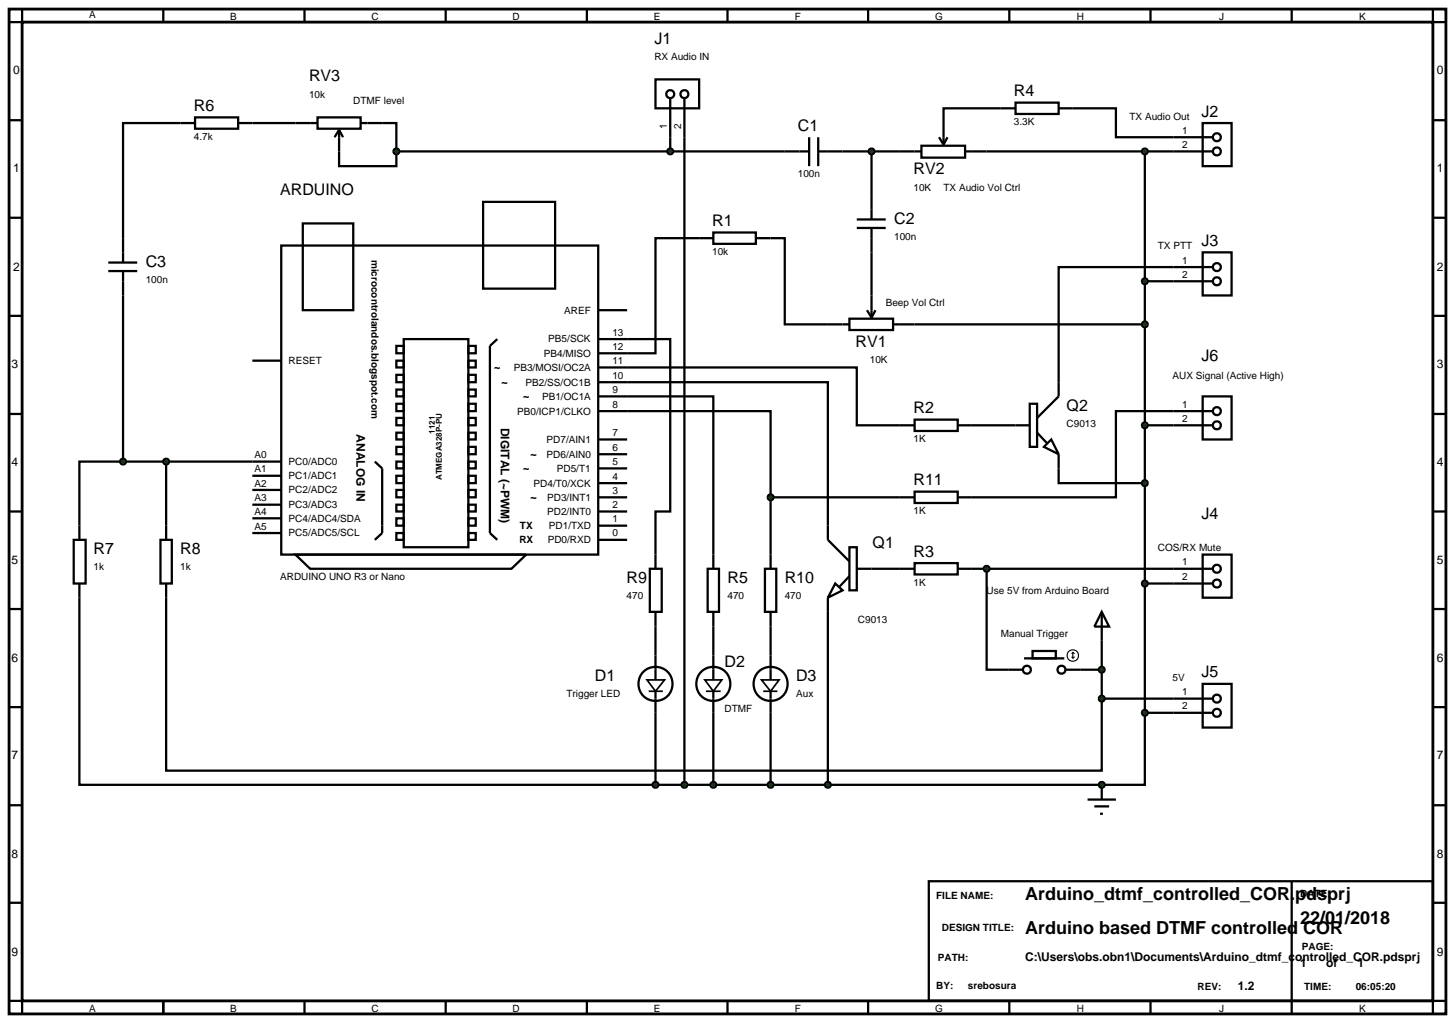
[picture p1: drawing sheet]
<svg xmlns="http://www.w3.org/2000/svg" width="257mm" height="180mm" viewBox="0 0 257 180" stroke-linecap="round" stroke-linejoin="round" font-family="sans-serif">
<path d="M1.6 1.6h253.4v177.2h-253.4zM3.9 3.9h248.8v172.6h-248.8z" fill="none" stroke="#000" stroke-width=".5"/>
<g fill="none" stroke="#000" stroke-width=".4">
<path d="M3.9 1.6v2.3h-2.3M28.8 1.6v2.3M53.7 1.6v2.3M78.6 1.6v2.3M103.5 1.6v2.3M128.3 1.6v2.3M153.1 1.6v2.3M178 1.6v2.3M179.1 18.1h7.6v2h-7.6zM179.1 19.1h-12.7v2.6M186.7 19.1h10.1v5.1h17M202.9 1.6v2.3"/>
<path d="M227.8 1.6v2.3M252.7 1.6v2.3h2.3M1.6 21.2h2.3M1.6 38.4h2.3M34.4 20.7h7.6v2h-7.6zM34.4 21.7h-12.7v20.3M42 21.7h10.1M53.4 39.4h8.9v15.3h-8.9zM59.8 26.7v2.6h10.1v-2.6M67.4 21.7h2.5v5M69.9 26.7h68.5M85.2 35.6h12.7v15.3h-12.7z"/>
<path d="M118.2 24.2v2.5M120.7 24.2v114.2M148.6 26.7h10.1M153.7 26.7v7.7M174 26.7h39.8M201.9 26.7v99M212.1 21.7h5.1v7.6h-5.1zM252.7 21.2h2.3M252.7 38.4h2.3M1.6 55.7h2.3M21.7 52.1v29.3M49.6 43.3h55.9v54.5h-55.9z"/>
<path d="M71.2 59.8h11.4v36.7h-11.4zM87.7 59.8l-1.3 1.2v33l1.3 1.2M105.5 59.8h12.7v30.4h-2.6v7.6M105.5 54.7h5.1M125.8 41h7.5v2h-7.5zM125.8 42h-10.2v20.3h-10.1M133.3 42h5.1v15.2h7.6M153.7 44.5v7.6M161.3 57.2h40.6M201.9 49.6h11.9M212.1 44.5h5.1v7.6h-5.1zM213.8 47.1h-27.1v22.8l-3.8 3.8"/>
<path d="M252.7 55.7h2.3M1.6 73h2.3M44.5 63.6h5.1M69.9 61h1.3v1.3h-1.3zM69.9 63.6h1.3v1.2h-1.3zM69.9 66.1h1.3v1.3h-1.3zM69.9 68.7h1.3v1.2h-1.3zM69.9 71.2h1.3v1.3h-1.3zM69.9 73.7h1.3v1.3h-1.3zM69.9 76.3h1.3v1.2h-1.3zM69.9 78.8h1.3v1.3h-1.3zM82.6 61h1.3v1.3h-1.3z"/>
<path d="M82.6 63.6h1.3v1.2h-1.3zM82.6 66.1h1.3v1.3h-1.3zM82.6 68.7h1.3v1.2h-1.3zM82.6 71.2h1.3v1.3h-1.3zM82.6 73.7h1.3v1.3h-1.3zM82.6 76.3h1.3v1.2h-1.3zM82.6 78.8h1.3v1.3h-1.3zM105.5 67.4h40.5v27.8l3.8 3.8M105.5 64.8h45.6v10.2h10.2M105.5 69.9h20.3v30.4M105.5 72.5h30.4v15.2M105.5 77.5h5.1"/>
<path d="M161.3 74h7.6v2h-7.6zM168.9 75h12.7M181.6 71.2h1.3v7.6h-1.3zM182.9 76.3l1.7 1.8M184.1 78.8l1.3-1.3 1.3 2.6zM201.9 75h5.1M207 72.5h-10.2v15.2h-25.4M252.7 73h2.3M1.6 90.2h2.3M13 95.2h2.1v7.7h-2.1zM21.7 81.4h-7.7v13.8M21.7 81.4h27.9"/>
<path d="M28.3 95.2h2v7.7h-2zM29.3 81.4v13.8M44.5 94h5.1M44.5 91.4h5.1M44.5 89h5.1M44.5 86.4h5.1M44.5 83.9h5.1M52.1 97.8h40.7l-2.6 2.5h-35.5zM66.1 81.4l1.3 1.2v11.4l-1.3 1.2M69.9 81.4h1.3v1.2h-1.3zM69.9 83.9h1.3v1.3h-1.3zM69.9 86.4h1.3v1.3h-1.3z"/>
<path d="M69.9 89h1.3v1.2h-1.3zM69.9 91.4h1.3v1.3h-1.3zM69.9 94h1.3v1.2h-1.3zM82.6 81.4h1.3v1.2h-1.3zM82.6 83.9h1.3v1.3h-1.3zM82.6 86.4h1.3v1.3h-1.3zM82.6 89h1.3v1.2h-1.3zM82.6 91.4h1.3v1.3h-1.3zM82.6 94h1.3v1.2h-1.3zM105.5 90.2h5.1M105.5 87.7h5.1M105.5 95.2h5.1"/>
<path d="M105.5 92.7h5.1M105.5 85.2h5.1M105.5 82.6h5.1M105.5 80.1h5.1M135.9 87.7v10.1M135.9 87.7h22.8M149.8 96.5h1.3v7.6h-1.3zM161.3 99.3h7.6v2h-7.6zM186.7 80.1v5.1h15.2M212.1 97.8h5.1v7.6h-5.1zM252.7 90.2h2.3M1.6 107.4h2.3"/>
<path d="M14 102.9v35.5h101.6M29.3 102.9v33h165v-12.7M115.6 110.5v5.1M124.8 100.3h2v7.6h-2zM125.8 107.9v7.7M135.9 110.5v5.1M146 105.4v33M147.3 102.9l1.3 1.2-2.6 1.3zM149.8 101.6l-1.7 1.8M151.1 100.3h10.2M168.9 100.3h44.9M174 100.3v17.8h3.8"/>
<path d="M190.5 118.1h3.8M194.3 107.9l1.3 2.6h-2.6zM194.3 107.9v15.3M201.9 102.9h11.9M252.7 107.4h2.3M1.6 124.7h2.3M115.6 138.4h78.7M115.6 125.7v12.7M125.8 125.7v12.7M135.9 125.7v12.7M194.3 123.2h19.5M194.3 138.4v2.6"/>
<path d="M201.9 125.7v12.7h-7.6M201.9 125.7h11.9M212.1 120.6h5.1v7.7h-5.1zM252.7 124.7h2.3M1.6 142h2.3M1.6 159.2h2.3M163.8 155.4h88.9v21.1h-88.9zM191.8 141h5M193 142.2h2.6M194 143.5h.5M227.8 155.4v23.4M252.7 142h2.3"/>
<path d="M252.7 159.2h2.3M1.6 176.5h2.3v2.3M28.8 176.5v2.3M53.7 176.5v2.3M78.6 176.5v2.3M103.5 176.5v2.3M128.3 176.5v2.3M153.1 176.5v2.3M178 176.5v2.3M202.9 176.5v2.3M255 176.5h-2.3v2.3"/>
<circle cx="214.6" cy="26.7" r=".7"/>
<circle cx="214.6" cy="24.2" r=".7"/>
<circle cx="214.6" cy="49.6" r=".7"/>
<circle cx="214.6" cy="47.1" r=".7"/>
<circle cx="214.6" cy="100.3" r=".7"/>
<circle cx="214.6" cy="102.9" r=".7"/>
<circle cx="214.6" cy="125.7" r=".7"/>
<circle cx="214.6" cy="123.2" r=".7"/>
</g>
<g fill="#004000" stroke="#000" stroke-width=".4">
<path d="M193.9 138.1l.4-.2-.5 .5zM194.3 137.9l.4 .2 .1 .3zM194.3 138.9l.5-.5-.2 .4zM193.8 138.4l.5 .5-.3-.1z"/>
<path d="M193.9 122.9l.4-.2-.5 .5zM194.3 122.7l.3 .1 .2 .4zM194.8 123.2l-.1 .3-.4 .2zM193.8 123.2l.5 .5-.4-.2z"/>
<path d="M28.9 81.1l.4-.2-.5 .5zM29.3 80.9l.3 .1 .2 .4zM29.3 81.9l.5-.5-.2 .4zM28.8 81.4l.5 .5-.4-.2z"/>
</g>
<g fill="#004000">
<path d="M193.8 138.4l.5-.5 .5 .5-.5 .5z"/>
<path d="M193.8 123.2l.5-.5 .5 .5-.5 .5z"/>
<path d="M28.8 81.4l.5-.5 .5 .5-.5 .5z"/>
</g>
<g fill="none" stroke="#000" stroke-width=".4">
<path d="M52.1 21.7h3.9M56 20.7h7.6v2h-7.6zM59.8 22.9l-.8 1.3M59.8 22.9l.7 1.3M59.8 22.9v3.8M63.6 21.7h3.8M138.4 26.7h4.3M142.7 24.2v5.1M144.3 24.2v5.1M144.3 26.7h4.3M151.1 38.7h5.1M153.7 34.4v4.3"/>
<path d="M158.7 26.7h3.8M162.5 25.7h7.7v2.1h-7.7zM165.6 24.2l.8 1.3M166.4 21.7v3.8M167.1 24.2l-.7 1.3M170.2 26.7h3.8M19.1 47.8h5.1M19.1 46.3h5.1M21.7 42v4.3M21.7 47.8v4.3M146 57.2h3.8M149.8 56.2h7.7v2h-7.7z"/>
<path d="M151.1 40.2h5.1M152.9 54.7l.8 1.3M153.7 40.2v4.3M153.7 52.1v3.9M154.4 54.7l-.7 1.3M157.5 57.2h3.8"/>
</g>
<g fill="#004000" stroke="#000" stroke-width=".4">
<path d="M21.3 81.1l.4-.2-.5 .5zM21.7 80.9l.4 .2 .1 .3zM21.7 81.9l.5-.5-.1 .3zM21.2 81.4l.5 .5-.3-.1z"/>
<path d="M153.4 26.3l.3-.1-.5 .5zM153.7 26.2l.3 .1 .2 .4zM154.2 26.7l-.1 .3-.4 .2zM153.2 26.7l.5 .5-.4-.2z"/>
<path d="M201.5 49.3l.4-.2-.5 .5zM201.9 49.1l.4 .2 .1 .3zM202.4 49.6l-.1 .3-.4 .2zM201.4 49.6l.5 .5-.4-.2z"/>
<path d="M201.5 125.4l.4-.2-.5 .5zM201.9 125.2l.4 .2 .1 .3zM202.4 125.7l-.1 .3-.4 .2zM201.4 125.7l.5 .5-.4-.2z"/>
</g>
<g fill="#004000">
<path d="M21.2 81.4l.5-.5 .5 .5-.5 .5z"/>
<path d="M153.2 26.7l.5-.5 .5 .5-.5 .5z"/>
<path d="M201.4 49.6l.5-.5 .5 .5-.5 .5z"/>
<path d="M201.9 125.2l.5 .5-.5 .5-.5-.5z"/>
</g>
<g fill="none" stroke="#000" stroke-width=".4">
<path d="M115.6 14h7.7v5.1h-7.7zM118.2 17.4v6.8M120.7 17.4v6.8"/>
<circle cx="118.2" cy="16.6" r=".7"/>
<circle cx="120.7" cy="16.6" r=".7"/>
</g>
<g fill="#004000" stroke="#000" stroke-width=".4">
<path d="M69.5 26.4l.4-.2-.5 .5zM69.9 26.2l.4 .2 .1 .3zM69.9 27.2l.5-.5-.1 .3zM69.4 26.7l.5 .5-.3-.1z"/>
<path d="M201.5 26.4l.4-.2-.5 .5zM201.9 26.2l.4 .2 .1 .3zM202.4 26.7l-.1 .3-.4 .2zM201.4 26.7l.5 .5-.4-.2z"/>
<path d="M201.6 84.8l.3-.1-.5 .5zM201.9 84.7l.4 .2 .1 .3zM202.4 85.2l-.1 .3-.4 .2zM201.4 85.2l.5 .5-.4-.2z"/>
</g>
<g fill="#004000">
<path d="M69.4 26.7l.5-.5 .5 .5-.5 .5z"/>
<path d="M201.4 26.7l.5-.5 .5 .5-.5 .5z"/>
<path d="M201.9 84.7l.5 .5-.5 .5-.5-.5z"/>
</g>
<g fill="none" stroke="#000" stroke-width=".4">
<path d="M177.8 118.1h2.5M180.6 116.1h7.1M182.1 114.8h4.1v1.3h-4.1zM187.9 118.1h2.6"/>
<circle cx="181.1" cy="118.1" r=".7"/>
<circle cx="187.2" cy="118.1" r=".7"/>
</g>
<g fill="none" stroke="#000" stroke-width=".2">
<path d="M189 115.8l.2 .3M189.2 115v1.1M189.2 115l-.2 .3M189.2 115l.3 .3M189.5 115.8l-.3 .3"/>
<circle cx="189.2" cy="115.6" r="1.01"/>
</g>
<g fill="#004000" stroke="#000" stroke-width=".4">
<path d="M201.6 102.5l.3-.1-.5 .5zM201.9 102.4l.4 .2 .1 .3zM202.4 102.9l-.1 .3-.4 .2zM201.4 102.9l.5 .5-.4-.2z"/>
<path d="M201.6 56.8l.3-.1-.5 .5zM201.9 56.7l.4 .2 .1 .3zM202.4 57.2l-.1 .3-.4 .2zM201.4 57.2l.5 .5-.4-.2z"/>
</g>
<g fill="#004000">
<path d="M201.9 102.4l.5 .5-.5 .5-.5-.5z"/>
<path d="M201.9 56.7l.5 .5-.5 .5-.5-.5z"/>
</g>
<path d="M115.6 97.8v2.5M114.6 100.3h2.1v7.6h-2.1zM115.6 107.9v2.6" fill="none" stroke="#000" stroke-width=".4"/>
<g fill="#004000" stroke="#000" stroke-width=".4">
<path d="M117.9 26.3l.3-.1-.5 .5zM118.2 26.2l.3 .1 .2 .4zM118.2 27.2l.5-.5-.2 .4zM117.7 26.7l.5 .5-.4-.2z"/>
<path d="M120.3 138.1l.4-.2-.5 .5zM120.7 137.9l.4 .2 .1 .3zM121.2 138.4l-.2 .4-.3 .1zM120.2 138.4l.5 .5-.3-.1z"/>
</g>
<g fill="#004000">
<path d="M117.7 26.7l.5-.5 .5 .5-.5 .5z"/>
<path d="M120.2 138.4l.5-.5 .5 .5-.5 .5z"/>
</g>
<path d="M135.9 97.8v2.5M134.9 100.3h2v7.6h-2zM135.9 107.9v2.6" fill="none" stroke="#000" stroke-width=".4"/>
<g fill="#004000" stroke="#000" stroke-width=".4">
<path d="M145.6 138.1l.4-.2-.5 .5zM146 137.9l.4 .2 .1 .3zM146 138.9l.5-.5-.2 .4zM145.5 138.4l.5 .5-.3-.1z"/>
<path d="M194 117.7l.3-.1-.5 .5zM194.3 117.6l.4 .2 .1 .3zM194.3 118.6l.5-.5-.2 .4zM193.8 118.1l.5 .5-.3-.1z"/>
<path d="M173.6 100l.4-.2-.5 .5zM174 99.8l.4 .2 .1 .3zM174 100.8l.5-.5-.2 .4zM173.5 100.3l.5 .5-.3-.1z"/>
</g>
<g fill="#004000">
<path d="M146 137.9l.5 .5-.5 .5-.5-.5z"/>
<path d="M194.3 117.6l.5 .5-.5 .5-.5-.5z"/>
<path d="M174 99.8l.5 .5-.5 .5-.5-.5z"/>
</g>
<g fill="none" stroke="#000" stroke-width=".4">
<path d="M115.6 115.6v4.3M115.6 121.9v3.8"/>
<circle cx="115.6" cy="120.6" r="3"/>
</g>
<path d="M114.1 119.9h3.1l-1.6 2zM114.4 121.9h2.5" fill="none" stroke="#000" stroke-width=".3"/>
<path d="M115.2 138.1l.4-.2-.5 .5zM115.6 137.9l.4 .2 .1 .3zM116.1 138.4l-.2 .4-.3 .1zM115.1 138.4l.5 .5-.3-.1z" fill="#004000" stroke="#000" stroke-width=".4"/>
<path d="M115.6 137.9l.5 .5-.5 .5-.5-.5z" fill="#004000"/>
<g fill="none" stroke="#000" stroke-width=".4">
<path d="M125.8 115.6v4.3M125.8 121.9v3.8"/>
<circle cx="125.8" cy="120.6" r="3"/>
</g>
<path d="M124.3 119.9h3l-1.5 2zM124.5 121.9h2.6" fill="none" stroke="#000" stroke-width=".3"/>
<path d="M125.4 138.1l.4-.2-.5 .5zM125.8 137.9l.4 .2 .1 .3zM125.8 138.9l.5-.5-.2 .4zM125.3 138.4l.5 .5-.3-.1z" fill="#004000" stroke="#000" stroke-width=".4"/>
<path d="M125.8 137.9l.5 .5-.5 .5-.5-.5z" fill="#004000"/>
<g fill="none" stroke="#000" stroke-width=".4">
<path d="M135.9 115.6v4.3M135.9 121.9v3.8"/>
<circle cx="135.9" cy="120.6" r="3"/>
</g>
<path d="M134.3 119.9h3.1l-1.5 2zM134.6 121.9h2.5" fill="none" stroke="#000" stroke-width=".3"/>
<path d="M135.5 138.1l.4-.2-.5 .5zM135.9 137.9l.4 .2 .1 .3zM135.9 138.9l.5-.5-.2 .4zM135.4 138.4l.5 .5-.3-.1z" fill="#004000" stroke="#000" stroke-width=".4"/>
<path d="M135.9 137.9l.5 .5-.5 .5-.5-.5z" fill="#004000"/>
<g fill="none" stroke="#000" stroke-width=".4">
<path d="M207 72.5h6.8M207 75h6.8M212.1 69.9h5.1v7.6h-5.1z"/>
<circle cx="214.6" cy="75" r=".7"/>
<circle cx="214.6" cy="72.5" r=".7"/>
</g>
<path d="M201.5 74.7l.4-.2-.5 .5zM201.9 74.5l.4 .2 .1 .3zM202.4 75l-.1 .3-.4 .2zM201.4 75l.5 .5-.4-.2z" fill="#004000" stroke="#000" stroke-width=".4"/>
<path d="M201.9 74.5l.5 .5-.5 .5-.5-.5z" fill="#004000"/>
<path d="M158.7 87.7h2.6M161.3 86.7h7.6v2h-7.6zM168.9 87.7h2.5" fill="none" stroke="#000" stroke-width=".4"/>
<path d="M135.6 87.3l.3-.1-.5 .5zM135.9 87.2l.3 .1 .2 .4zM136.4 87.7l-.1 .3-.4 .2zM135.4 87.7l.5 .5-.4-.2z" fill="#004000" stroke="#000" stroke-width=".4"/>
<path d="M135.4 87.7l.5-.5 .5 .5-.5 .5z" fill="#004000"/>
<g font-size="3.2">
<text x="180.8" y="158.8">Arduino_dtmf_controlled_COR.pdsprj</text>
<text x="180.8" y="164.7">Arduino based DTMF controlled COR</text>
<text x="229.3" y="162.9">22/01/2018</text>
</g>
<g font-size="2.8">
<text x="115.4" y="7.8">J1</text>
<text x="54.5" y="14.4">RV3</text>
<text x="178.8" y="17">R4</text>
<text x="34.2" y="19.6">R6</text>
<text x="140.7" y="23.1">C1</text>
<text x="211.9" y="20.6">J2</text>
<text x="49.4" y="34.5">ARDUINO</text>
<text x="161.1" y="30.8">RV2</text>
<text x="125.6" y="39.9">R1</text>
<text x="157.7" y="39.5">C2</text>
<text x="25.7" y="47.1">C3</text>
<text x="211.9" y="43.4">J3</text>
<text x="150.9" y="61.2">RV1</text>
<text x="211.9" y="63.7">J6</text>
<text x="161.1" y="72.9">R2</text>
<text x="188.1" y="72.5">Q2</text>
<text x="161.1" y="85.6">R11</text>
<text x="211.9" y="91.6">J4</text>
<text x="16.5" y="97.8">R7</text>
<text x="31.8" y="97.8">R8</text>
<text x="153.9" y="96.7">Q1</text>
<text x="161.1" y="98.2">R3</text>
<text x="110.5" y="102.9">R9</text>
<text x="128.3" y="102.9">R5</text>
<text x="138.4" y="102.9">R10</text>
<text x="127.8" y="117.6">D2</text>
<text x="211.9" y="119.5">J5</text>
<text x="104.9" y="120.2">D1</text>
<text x="140.4" y="120.2">D3</text>
</g>
<g font-size="2.1">
<text x="2.3" y="13.1">0</text>
<text x="253.4" y="13.1">0</text>
<text x="2.3" y="30.4">1</text>
<text x="253.4" y="30.4">1</text>
<text x="2.3" y="47.7">2</text>
<text x="253.4" y="47.7">2</text>
<text x="2" y="64.9">3</text>
<text x="87.1" y="65.4">~</text>
<text x="253.4" y="64.9">3</text>
<text x="88.4" y="68">~</text>
<text x="92.2" y="70.5">~</text>
<text x="62.9" y="76.6" transform="rotate(90 62.9 76.6)">ANALOG IN</text>
<text x="88.3" y="75.4" transform="rotate(90 88.3 75.4)">DIGITAL (~PWM)</text>
<text x="2" y="82.2">4</text>
<text x="92.2" y="83.2">~</text>
<text x="93.5" y="80.7">~</text>
<text x="253.4" y="82.2">4</text>
<text x="93.5" y="88.3">~</text>
<text x="2" y="99.4">5</text>
<text x="253.4" y="99.4">5</text>
<text x="2" y="116.7">6</text>
<text x="253.4" y="116.7">6</text>
<text x="2" y="133.9">7</text>
<text x="253.4" y="133.9">7</text>
<text x="2" y="151.2">8</text>
<text x="253.4" y="151.2">8</text>
<text x="2" y="168.5">9</text>
<text x="180.8" y="169.5">C:\Users\obs.obn1\Documents\Arduino_dtmf_controlled_COR.pdsprj</text>
<text x="229.3" y="170.5">1</text>
<text x="233.9" y="170.5">of</text>
<text x="239.4" y="170.5">1</text>
<text x="253.4" y="168.5">9</text>
<text x="218.3" y="174.6">1.2</text>
</g>
<g font-size="1.8">
<text x="15.7" y="3.2">A</text>
<text x="40.6" y="3.5">B</text>
<text x="65.5" y="3.5">C</text>
<text x="90.4" y="3.5">D</text>
<text x="115.3" y="3.5">E</text>
<text x="140.2" y="3.5">F</text>
<text x="164.9" y="3.5">G</text>
<text x="189.9" y="3.5">H</text>
<text x="215" y="3.5">J</text>
<text x="239.7" y="3.5">K</text>
<text x="115.4" y="10.6">RX Audio IN</text>
<text x="54.5" y="17.2">10k</text>
<text x="62.3" y="18.4">DTMF level</text>
<text x="117.6" y="22.7" transform="rotate(-90 117.6 22.7)">1</text>
<text x="120.1" y="22.7" transform="rotate(-90 120.1 22.7)">2</text>
<text x="178.8" y="22.1">3.3K</text>
<text x="199.2" y="21.1">TX Audio Out</text>
<text x="208.5" y="23.6">1</text>
<text x="34.2" y="24.7">4.7k</text>
<text x="208.5" y="26.1">2</text>
<text x="140.7" y="31.3">100n</text>
<text x="161.1" y="33.6">10K</text>
<text x="166.4" y="33.6">TX Audio Vol Ctrl</text>
<text x="65.5" y="45.8" transform="rotate(90 65.5 45.8)">microcontrolandos.blogspot.com</text>
<text x="125.6" y="45">10k</text>
<text x="157.7" y="42.3">100n</text>
<text x="204.2" y="44">TX PTT</text>
<text x="208.5" y="46.5">1</text>
<text x="25.7" y="49.9">100n</text>
<text x="156.2" y="53.9">Beep Vol Ctrl</text>
<text x="208.5" y="49">2</text>
<text x="99.5" y="55.3">AREF</text>
<text x="108" y="59.2">13</text>
<text x="50.9" y="64.2">RESET</text>
<text x="90.6" y="65.4">PB3/MOSI/OC2A</text>
<text x="95.9" y="62.9">PB4/MISO</text>
<text x="96.7" y="60.4">PB5/SCK</text>
<text x="108" y="64.2">11</text>
<text x="108" y="61.7">12</text>
<text x="153.4" y="64.1">10K</text>
<text x="92.7" y="68">PB2/SS/OC1B</text>
<text x="95.6" y="70.5">PB1/OC1A</text>
<text x="108" y="71.9">8</text>
<text x="108" y="69.3">9</text>
<text x="108" y="66.8">10</text>
<text x="206.8" y="66.9">AUX Signal (Active High)</text>
<text x="208.5" y="71.9">1</text>
<text x="91.2" y="73.1">PB0/ICP1/CLKO</text>
<text x="108" y="76.9">7</text>
<text x="161.1" y="78">1K</text>
<text x="188.1" y="75.3">C9013</text>
<text x="208.5" y="74.4">2</text>
<text x="44.9" y="83.3">A1</text>
<text x="44.9" y="80.8">A0</text>
<text x="50.9" y="82">PC0/ADC0</text>
<text x="96.4" y="80.7">PD6/AIN0</text>
<text x="96.4" y="78.1">PD7/AIN1</text>
<text x="98.2" y="83.2">PD5/T1</text>
<text x="108" y="82">5</text>
<text x="108" y="79.5">6</text>
<text x="44.9" y="88.4">A3</text>
<text x="44.9" y="85.8">A2</text>
<text x="50.9" y="89.6">PC3/ADC3</text>
<text x="50.9" y="87">PC2/ADC2</text>
<text x="50.9" y="84.5">PC1/ADC1</text>
<text x="94.1" y="85.8">PD4/T0/XCK</text>
<text x="96.5" y="88.3">PD3/INT1</text>
<text x="108" y="89.6">2</text>
<text x="108" y="87.1">3</text>
<text x="108" y="84.6">4</text>
<text x="44.9" y="93.4">A5</text>
<text x="44.9" y="90.8">A4</text>
<text x="50.9" y="94.6">PC5/ADC5/SCL</text>
<text x="50.9" y="92">PC4/ADC4/SDA</text>
<text x="91.6" y="95.8">RX</text>
<text x="91.7" y="93.3">TX</text>
<text x="96.5" y="90.8">PD2/INT0</text>
<text x="96.6" y="95.8">PD0/RXD</text>
<text x="96.8" y="93.3">PD1/TXD</text>
<text x="108" y="94.6">0</text>
<text x="108" y="92.1">1</text>
<text x="161.1" y="90.7">1K</text>
<text x="16.5" y="100.6">1k</text>
<text x="31.8" y="100.6">1k</text>
<text x="204.2" y="97.2">COS/RX Mute</text>
<text x="208.5" y="99.7">1</text>
<text x="49.4" y="102.3">ARDUINO UNO R3 or Nano</text>
<text x="110.5" y="105.7">470</text>
<text x="128.3" y="105.7">470</text>
<text x="138.4" y="105.7">470</text>
<text x="161.1" y="103.3">1K</text>
<text x="174" y="104.7">Use 5V from Arduino Board</text>
<text x="208.5" y="102.3">2</text>
<text x="151.3" y="109.9">C9013</text>
<text x="176.5" y="112.3">Manual Trigger</text>
<text x="99.9" y="123">Trigger LED</text>
<text x="127.8" y="125.5">DTMF</text>
<text x="140.4" y="123">Aux</text>
<text x="206.8" y="120.1">5V</text>
<text x="208.5" y="122.6">1</text>
<text x="208.5" y="125.1">2</text>
<text x="165.1" y="158.6">FILE NAME:</text>
<text x="229.3" y="158.1">DATE:</text>
<text x="166.1" y="164.2">DESIGN TITLE:</text>
<text x="229.6" y="167.5">PAGE:</text>
<text x="165.4" y="169.5">PATH:</text>
<text x="15.7" y="178.4">A</text>
<text x="40.6" y="178.4">B</text>
<text x="65.5" y="178.4">C</text>
<text x="90.4" y="178.4">D</text>
<text x="115.3" y="178.4">E</text>
<text x="140.2" y="178.4">F</text>
<text x="164.9" y="178.4">G</text>
<text x="165.1" y="174.4">BY:</text>
<text x="170.7" y="174.4">srebosura</text>
<text x="189.9" y="178.4">H</text>
<text x="211.2" y="174.6">REV:</text>
<text x="215" y="178.4">J</text>
<text x="230" y="174.6">TIME:</text>
<text x="239.1" y="174.6">06:05:20</text>
<text x="239.7" y="178.4">K</text>
</g>
<g font-size="1.4">
<text x="76.7" y="76.5" transform="rotate(-90 76.7 76.5)">1121</text>
<text x="77.9" y="84.7" transform="rotate(-90 77.9 84.7)">ATMEGA328P-PU</text>
</g>
</svg>
